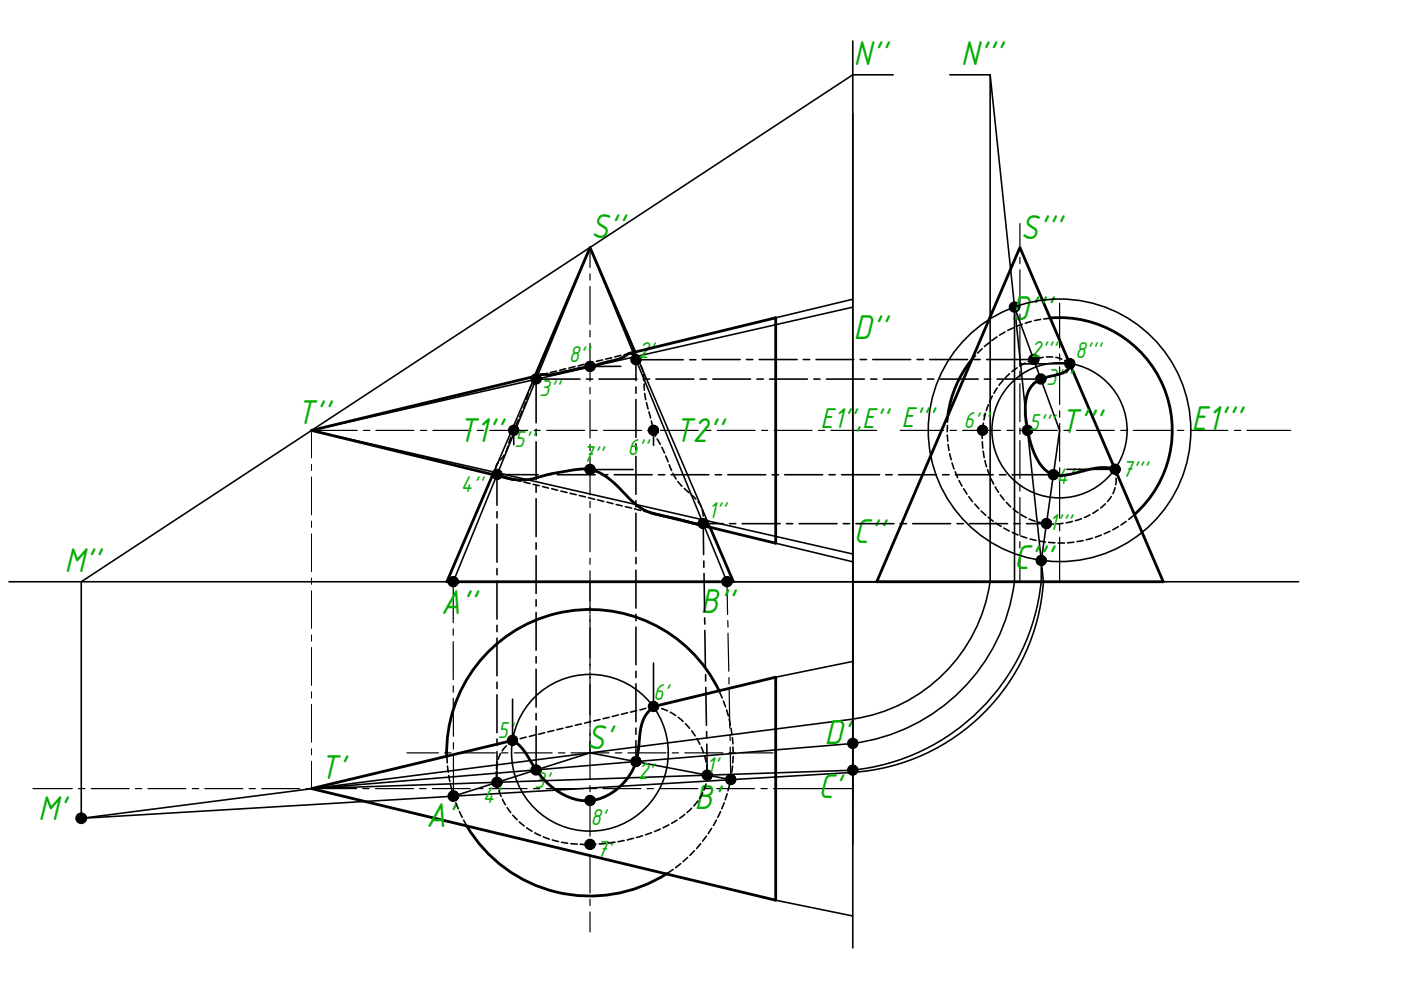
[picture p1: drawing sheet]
<svg xmlns="http://www.w3.org/2000/svg" width="297mm" height="210mm" viewBox="0 0 297 210" stroke-linecap="round" stroke-linejoin="round" font-family="sans-serif">
<!-- layer: 0 -->
<g fill="none" stroke="#000" stroke-width=".34">
<path d="M180.8 8.7v114.6h-178.9M189.4 15.9h-8.6l-163.6 107.4v50.2l163.6-21M201.4 15.9h8.5l11.3 107.4a43.4 43.4 0 0 1-40.4 40.5l-163.6 9.7M209.9 15.9v107.4M180.8 24.1v176.9M113.4 79.8l-8.9 20.8M116 79.1l-1 .3M118 78.7l-1.3 .3M119.9 78.2l-1.2 .3M121.9 77.7l-1.3 .3M123.9 77.2l-1.3 .4M125.8 76.8l-1.3 .3"/>
<path d="M127.8 76.3l-1.4 .3M129.7 75.8l-1.3 .3M131.7 75.3l-1.4 .4M133.4 75l-1.1 .2M134.6 74.6l15.9 37.2M134.8 76.3l.7 .6M135.8 77.5l.5 1.3M136.4 79.4l.2 1.4M180.8 65.1l-114.8 26.2 114.8 26.2M180.8 63.4l-16.3 4M206.8 75.4l-.8 1M208.2 73.9l-.9 1"/>
<path d="M209.8 72.6l-1.1 .9M211.4 71.4l-1.1 .8M213.1 70.4l-1.2 .7M214 79.2l-.9 1M214.9 69.5l-1.2 .5M215.6 78l-1.1 .8M216.7 68.7l-1.2 .5M217.4 77l-1.2 .6M218.7 68.1l-1.3 .4M219.2 76.2l-1.2 .5M220.6 67.7l-1.3 .3M221.2 75.8l-1.3 .2"/>
<path d="M221.9 75.7h1.3M222.7 67.5l-1.4 .1M223.9 75.8l1.2 .3M225.7 76.4l1.1 .7M105.2 99.9l.2 .7M105.7 98l-.5 .7-.1 .5M106.9 96.5l-.8 1M107.7 94.6l-.5 1.3M108.3 92.7l-.4 1.3M109.1 90.8l-.5 1.3M109.9 89l-.5 1.2M110.7 87.2l-.5 1.2"/>
<path d="M111.5 85.3l-.5 1.2M112 83.3l-.4 1.4M112.8 81.5l-.6 1.2M113.7 80.4l-.5 .6M136.6 81.4v1.3M136.7 83.4l.2 1.3M137.1 85.4l.3 1.3M137.6 87.3l.3 1.3M138.1 89.3l.3 1.3M138.5 91.2l.5 1.3M139.3 93.1l.7 1.1M140.3 94.8l.6 1.2"/>
<path d="M141.1 96.7l.5 1.2M141.9 98.5l.5 1.3M200.8 92.2l.2 1.3M200.9 90.2l-.1 1.4M201 94.2l.2 1.3M201.1 87.9l-.2 1.6M201.3 96.2l.4 1.3M201.8 98.2l.5 1.2M208.3 91.7l-.1 1.3M208.3 93.7l.1 1.3M208.4 95.7l.3 1.3M208.5 89.7l-.2 1.3"/>
<path d="M208.8 97.6l.4 1.4M208.9 87.7l-.3 1.3M209.4 99.6l.4 1.2M209.6 85.8l-.5 1.3M210.4 84l-.6 1.2M211.4 82.2l-.7 1.2M212.6 80.7l-.8 1M236.4 99.5l.2 1.3M109 101.7l1.4 .4M111.1 102.2l1.3 .3M113 102.7l1.3 .3M115 103.2l1.3 .3"/>
<path d="M117 103.6l1.2 .4M118.9 104.1l1.3 .3M120.9 104.6l1.3 .3M122.8 105.1l1.3 .3M124.8 105.5l1.3 .4M126.7 106l1.3 .3M128.7 106.5l1.3 .3M130.6 107l1.3 .3M132.6 107.4l1.3 .3M134.5 107.9l1.3 .3M136.5 108.4l1.5 .3M142.7 100.4l.6 1.1"/>
<path d="M143.7 102.1l.9 1M145.1 103.6l1 .9M146.6 104.9l.9 .9M148 106.3l.7 1.2M148.9 108.1l.2 1.3M149.1 110.1v.9M164.5 115.2l16.3 3.9M202.5 100l.5 1.3M203.3 101.9l.7 1.2M204.3 103.6l.7 1.2M205.4 105.3l.8 1.1M206.7 106.9l.9 1"/>
<path d="M208 108.4l1 .8M209.5 109.7l1.1 .8M210.1 101.5l.6 1.1M211 103.2l.7 1.2M211.1 110.9l1.2 .7M212.1 104.9l.8 1.1M212.8 112l1.2 .6M213.4 106.5l.9 1M214.6 112.9l1.3 .5M214.8 107.9l1.1 .8M216.4 109.1l1.2 .7M216.5 113.7l1.2 .4"/>
<path d="M218.2 110.1l1.3 .4M218.4 114.3l1.3 .3M220.1 110.7l1.3 .2M220.3 114.7l1.4 .2M222 111l1.4 .1M222.3 115l1.3 .1M224.3 115.1h1.4M225.4 110.9l-1.3 .2M227.4 110.6l-1.3 .3M227.7 115l-1.3 .1M229.3 110l-1.3 .4M229.7 114.6l-1.4 .2"/>
<path d="M231.1 109.2l-1.2 .5M231.6 114.1l-1.3 .4M232.8 108.1l-1.1 .7M233.5 113.4l-1.3 .5M234.4 106.8l-1 .9M235.3 112.6l-1.2 .6M235.6 105.3l-.8 1M236.4 103.4l-.4 1.3M236.6 101.4v1.4M237.1 111.7l-1.2 .6M238.8 110.6l-1.1 .7M240.5 109.1l-1.2 1"/>
<path d="M96.1 123.3l29-70.8 29 70.8M180.8 123.3h94.5M209.9 123.3a34.4 34.4 0 0 1-29.1 29.2M106.1 159.8l-.5 1.2M107.4 158.1l-.9 1.1M109.6 156.7l-.9 .3-.9 .7M111.5 156.3l-1.2 .3M113.5 155.8l-1.3 .4M115.5 155.3l-1.3 .4M117.4 154.9l-1.3 .3M119.4 154.4l-1.3 .3M121.3 154l-1.3 .2"/>
<path d="M123.3 153.5l-1.3 .3M125.2 153l-1.2 .3M127.2 152.6l-1.3 .3M129.2 152.1l-1.4 .3M131.1 151.6l-1.3 .3M133.1 151.1l-1.4 .4M135 150.7l-1.3 .3M136.9 150.2l-1.2 .3M137.6 150.1l1-.3 1 .3M140.3 150.2l1.2 .5M142.1 151l1.2 .7M143.8 152.1l1 .9"/>
<path d="M145.3 153.4l.9 1M146.6 155l.8 1M147.7 156.6l.7 1.2M148.7 158.4l.5 1.2M152.4 146.5l.7 1.5M153.4 148.6l.4 1.3M154.1 150.5l.3 1.3M154.6 152.4l.3 1.3M155 154.4l.2 1.3M155.3 156.4l.1 1.3M155.4 158.4v1.4M180.8 140.2l-16.3 3.4"/>
<path d="M94.7 160.3l.1 1.4M94.9 162.4l.1 1.3M95.1 164.4l.3 1.3M95.5 166.4l.3 1.3M96 168.3l.4 1.3M96.6 170.2l.6 1.3M97.4 172.1l.6 1.2M98.3 173.9l.7 1.2M105.2 163.6l.1 1.4M105.3 165.6l.3 1.3M105.5 161.7l-.3 1.3M105.8 167.6l.5 1.3"/>
<path d="M106.5 169.4l.6 1.2M107.5 171.2l.8 1.1M108.7 172.8l.9 1M110.1 174.3l1 .8M111.7 175.5l1.1 .8M113.4 176.6l1.2 .6M115.2 177.4l1.3 .5M117.1 178.1l1.3 .3M119 178.6l1.4 .2M121 178.9l1.4 .1M123 179l1.4 .1M126.4 179l-1.3 .1"/>
<path d="M128.4 178.8l-1.4 .1M130.4 178.5l-1.4 .3M132.3 178.2l-1.3 .3M134.3 177.7l-1.3 .4M136.2 177.2l-1.2 .4M138.1 176.6l-1.2 .4M140 175.8l-1.2 .5M141.8 174.9l-1.2 .6M143.6 173.9l-1.2 .7M145.2 172.7l-1.1 .8M146.6 171.4l-.9 .9M148 169.8l-.9 1.1"/>
<path d="M148.5 178.9l-.8 1M149 168.1l-.7 1.2M149.4 160.3l.3 1.3M149.7 166.2l-.4 1.3M149.8 177.3l-.8 1M149.8 162.2l.1 1.4M149.9 164.2l-.1 1.4M150.9 175.6l-.7 1.1M151.9 173.9l-.6 1.1M152.8 172.1l-.6 1.2M153.5 170.2l-.5 1.3M154.2 168.3l-.4 1.3"/>
<path d="M154.7 166.4l-.4 1.3M154.9 165.3l-29.8-5.7-29 9.2M155.1 164.4l-.3 1.3M155.3 162.4l-.1 1.3M155.4 160.4v1.3M180.8 163.3a44.8 44.8 0 0 0 40-40v-4.4l3.9-27.6-9.6-26.2v58.2a39.6 39.6 0 0 1-34.3 34.3l-114.8 9.6 114.8-3.9M142.7 184.3l-1.4 1M144.3 183.1l-1 .9M145.8 181.8l-1 .9M147.2 180.4l-.9 .9M164.5 190.9l16.3 3.3"/>
<circle cx="224.6" cy="91.2" r="27.8"/>
<circle cx="224.6" cy="91.2" r="14.3"/>
<circle cx="125.1" cy="159.6" r="16.6"/>
</g>
<path d="M180.8 119.1v21.1M155.5 123.3h69.2" fill="none" stroke="#000" stroke-width=".3"/>
<path d="M216.2 52.5l30.4 70.8h-60.7zM115 79.4l-49 11.9 43 10.4M133.4 75l31.1-7.6v47.8l-26.5-6.5M134.6 74.6l-9.5-22.1-11.7 27.3M134.8 76.3l-.6-1.1-.3-.3h-.3l-2.4 1.2-5.6 1.5-2.6 .4-5.7 1.4h-2.6l-1 1M205.9 76.4a23.9 23.9 0 0 0-4.9 11.5M222.6 67.4a23.9 23.9 0 0 1 24 14.4 23.9 23.9 0 0 1-6.1 27.3M226.8 77.1l-.2 1-1 .8-1.2 .5-3.6 .9-1.3 .8-.8 .8-.8 1.4-.5 2.5 .2 3.7 .7 3.8 1.2 3.2 1 1.9 1 1.2 1 .7 1.2 .4 1.5 .1 1.2-.1 6.4-1.5 1.8-.1 1.8 .4M104.5 100.6l-9.8 22.7h60.8l-5-11.5-11.7-2.8-2.1-.8-2.3-1.6-4.6-4.5-1.4-1.1-1.7-1-2.1-.5-2.5 .1-5 .8-4 1.1-1.8 .3-2.8-.2-3.1-1M152.5 146.4a30.4 30.4 0 0 0-34.5-16.3 30.4 30.4 0 0 0-23.3 30.2M66 167.2l42.7-10.2 1.4 1 1.1 1.2 2.2 3.7 1.5 2 1.3 1.2 1.7 1.4 2.4 1.4 1.7 .6 1.8 .3 2.4-.2 1.6-.5 2.3-1.2 2.1-1.9 1.3-1.6 .9-1.6 .6-1.8 .4-2.1 .3-3.7 .5-2.1 .7-1.6 1.7-1.7 25.9-6.2v47.3zM98.9 175.1a30.4 30.4 0 0 0 42.4 10.2" fill="none" stroke="#000" stroke-width=".59"/>
<g fill="none" stroke="#000" stroke-width=".25">
<path d="M125.1 52.5v4.2M125.1 58.1v1.3M216.2 47.4v5.8M216.2 54.6v1.3M216.2 57.2v8.1M125.1 60.7v8.1M125.1 70.1v1.3M125.1 72.8v8M216.2 66.6v1.4M216.2 69.3v8M216.2 78.7v1.3M224.7 64.3v9.4"/>
<path d="M224.7 75v1.4M224.7 77.8v8M66 91.3h9.7M77 91.3h1.4M79.7 91.3h8.1M89.1 91.3h1.4M91.8 91.3h8M101.2 91.3h1.3M103.8 91.3h8.1M113.2 91.3h1.4M115.9 91.3h8.1M125.1 82.2v1.3"/>
<path d="M125.1 84.8v8.1M125.1 94.2v1.4M125.1 96.9v8M125.3 91.3h1.3M128 91.3h8M137.3 91.3h1.4M140 91.3h8M149.4 91.3h1.3M152.1 91.3h8M161.5 91.3h1.3M164.1 91.3h8.1M173.5 91.3h1.3"/>
<path d="M176.2 91.3h9.7M190.8 91.3h9.3M201.4 91.3h1.4M204.1 91.3h8M213.5 91.3h1.3M216.2 91.3h8M216.2 81.4v8M216.2 90.7v1.4M216.2 93.4v8.1M224.7 87.1v1.4M224.7 89.8v8M224.7 99.2v1.3"/>
<path d="M225.6 91.3h1.3M228.2 91.3h8.1M237.6 91.3h1.3M240.3 91.3h8M249.6 91.3h1.4M252.3 91.3h8.1M261.7 91.3h1.4M264.4 91.3h9.2M125.1 106.3v1.3M125.1 109v8M125.1 118.3v1.4M216.2 102.8v1.3"/>
<path d="M216.2 105.5v8M216.2 114.8v1.4M216.2 117.5v5.8M224.7 101.8v8.1M224.7 111.2v1.4M224.7 113.9v9.4M96.1 123.3v8.7M96.1 133.3v1.4M96.1 136v8.1M125.1 121v9.1M125.1 130.4v11.7M154.1 123.3l.2 7"/>
<path d="M154.3 131.6v1.4M154.3 134.3l.2 8M86.3 159.6h6.7M94.3 159.6h1.3M96.1 148.1v8M96.1 145.4v1.4M96.1 157.5v1.3M97 159.6h8M106.3 159.6h1.4M109.1 159.6h8M118.4 159.6h1.4M121.1 159.6h8"/>
<path d="M125.1 142.4v11.8M125.1 154.5v10.7M130.5 159.6h1.3M133.1 159.6h8.1M142.5 159.6h1.3M145.2 159.6h8M154.6 159.6h1.3M154.6 143.7v1.3M154.6 146.3l.1 8.1M154.8 155.7v1.3M154.8 158.4l.1 6.9M157.3 159.6h6.6"/>
<path d="M7 167.2h8.3M16.6 167.2h1.4M19.3 167.2h8.1M28.7 167.2h1.4M31.4 167.2h8M40.8 167.2h1.3M43.4 167.2h8.1M52.8 167.2h1.3M55.5 167.2h8M64.9 167.2h1.3M67.6 167.2h8M76.9 167.2h1.4"/>
<path d="M79.6 167.2h8.1M89 167.2h1.3M91.7 167.2h8M96.1 160.1v8.7M101 167.2h1.4M103.7 167.2h8.1M113.1 167.2h1.3M115.8 167.2h8M125.1 166.6v1.3M125.1 169.2v8.1M125.1 178.6v1.3M125.2 167.2h1.3"/>
<path d="M127.8 167.2h8.1M137.2 167.2h1.4M139.9 167.2h8.1M149.3 167.2h1.3M152 167.2h8M161.3 167.2h1.4M164 167.2h16.8M125.1 181.3v8M125.1 190.7v1.3M125.1 193.4v4.2"/>
</g>
<!-- layer: 0 -->
<path d="M180.8 123.3v17.8" fill="none" stroke="#000" stroke-width=".25"/>
<g fill="none" stroke="#000" stroke-width=".21">
<path d="M66 91.3v5.8M66 98.5v1.3M66 101.1v8.1M66 110.5v1.3M66 113.2v8M66 122.5v1.4M66 125.3v8M66 134.6v1.4M66 137.3v8M66 146.7v1.3M66 149.3v8.1M66 158.7v1.3"/>
<path d="M66 161.4v5.8"/>
</g>
<!-- layer: 0 -->
<circle cx="17.2" cy="173.5" r=".17" fill="#000"/>
<g fill="none" stroke="#000" stroke-width="2.1">
<circle cx="125.1" cy="77.7" r=".15"/>
<circle cx="134.8" cy="76.2" r=".15"/>
<circle cx="215.1" cy="65.1" r=".15"/>
<circle cx="219.2" cy="76.2" r=".15"/>
<circle cx="226.8" cy="77.1" r=".15"/>
<circle cx="108.9" cy="91.2" r=".15"/>
<circle cx="113.6" cy="80.4" r=".15"/>
<circle cx="125.1" cy="99.5" r=".15"/>
<circle cx="138.5" cy="91.2" r=".15"/>
<circle cx="208.3" cy="91.2" r=".15"/>
<circle cx="217.8" cy="91.2" r=".15"/>
<circle cx="220.7" cy="80.4" r=".15"/>
<circle cx="236.4" cy="99.5" r=".15"/>
<circle cx="105.3" cy="100.6" r=".15"/>
<circle cx="149.1" cy="111" r=".15"/>
<circle cx="220.7" cy="118.8" r=".15"/>
<circle cx="221.8" cy="111" r=".15"/>
<circle cx="223.3" cy="100.6" r=".15"/>
<circle cx="96.1" cy="123.3" r=".15"/>
<circle cx="154.1" cy="123.3" r=".15"/>
<circle cx="108.6" cy="157" r=".15"/>
<circle cx="138.5" cy="149.8" r=".15"/>
<circle cx="180.8" cy="157.6" r=".15"/>
<circle cx="17.2" cy="173.5" r=".19"/>
<circle cx="96.1" cy="168.8" r=".19"/>
<circle cx="105.3" cy="165.9" r=".15"/>
<circle cx="113.6" cy="163.2" r=".15"/>
<circle cx="125.1" cy="179" r=".15"/>
<circle cx="125.1" cy="169.7" r=".15"/>
<circle cx="134.8" cy="161.5" r=".15"/>
<circle cx="149.9" cy="164.3" r=".15"/>
<circle cx="154.9" cy="165.3" r=".15"/>
<circle cx="180.8" cy="163.3" r=".15"/>
</g>
<g fill="none" stroke="#000" stroke-width=".34">
<path d="M131.6 77.7h-6.5M144.9 76.3h-10.1v4.4M146.2 76.3h1.3M148.9 76.2h8M158.2 76.2h1.4M161 76.2h8M170.3 76.2h1.4M173 76.2h8M182.4 76.2h1.3M185 76.2h8.1M194.4 76.2h1.4M197.1 76.2h8"/>
<path d="M206.5 76.2h1.3M209.2 76.2h10M226.8 77.1l-10.6 .1M108.9 91.3v3M113.7 91v1.4M113.7 93.7v8M123 80.4h-9.3v9.2M124.3 80.4h1.3M125.1 99.6h9.1M127 80.4h8M134.8 82v1.4M134.8 84.7v8"/>
<path d="M134.8 94.1v1.3M134.8 96.8v8M136.4 80.4h1.3M138.6 91.3v3.1M139.1 80.4h8M148.4 80.4h1.4M151.1 80.4h8M160.5 80.4h1.3M163.2 80.4h8M172.6 80.4h1.3M175.2 80.4h8.1M184.6 80.4h1.3"/>
<path d="M187.3 80.4h8M196.6 80.4h1.4M199.3 80.4h8.1M208.7 80.4h1.4M211.4 80.4h9.3M226.2 99.5h10.2M105.4 108.5v1.3M105.4 111.2v8M113.7 103.1v1.3M113.7 105.7v8.1M113.7 115.1v1.3M113.7 117.8v8"/>
<path d="M114.1 100.7l-8.7-.1v6.5M115.5 100.7h1.3M118.2 100.7h8M127.5 100.7h1.4M130.2 100.7h8.1M134.8 106.2v1.3M134.8 108.8v8.1M134.8 118.2v1.3M139.6 100.7h1.3M142.3 100.7h8M149.2 118.9v1.4M151.6 100.7h1.4"/>
<path d="M153.3 111h-4.2l.1 6.6M154.3 100.7h8M154.7 111h1.3M157.4 111h8M163.7 100.7h1.4M166.4 100.7h8M166.8 111h1.3M169.4 111h8.1M175.8 100.7h1.3M178.4 100.7h8.1M178.8 111h1.3M181.5 111h8"/>
<path d="M187.8 100.7h1.3M190.5 100.7h8M190.8 111h1.4M193.5 111h8M199.9 100.7h1.3M202.6 100.7h8M202.9 111h1.4M205.6 111h8M211.9 100.7h1.4M214.6 100.7h8.8M215 111h1.3M217.6 111h4.3"/>
<path d="M105.4 120.6v1.3M105.4 123.2v8.1M105.4 132.6v1.3M105.4 135.3v8M113.7 127.2v1.3M113.7 129.9v8M113.7 139.2v1.4M134.8 120.9v8M134.8 130.2v1.4M134.8 133v8M149.3 121.6l.1 8.1M149.4 131v1.3"/>
<path d="M149.4 133.7l.2 8M105.4 144.6v1.4M105.4 147.3v8M105.4 156.7v1.4M105.4 159.4v6.5M108.7 148.2v8.8M113.7 141.9v8M113.7 151.3v1.3M113.7 154v9.3M134.8 142.3v1.4M134.8 145v8M134.8 154.4v1.3"/>
<path d="M134.8 157v4.5M138.6 140.6v9.2M149.6 143v1.4M149.6 145.7l.2 8.1M149.8 155.1v1.3M149.9 157.8v6.6"/>
</g>
<g font-size="7.9" fill="#00ad00">
<text x="181" y="13.8">N''</text>
<text x="203.8" y="13.7">N'''</text>
<text x="125.3" y="50.4">S''</text>
<text x="216.4" y="50.7">S'''</text>
<text x="181" y="71.9">D''</text>
<text x="214.3" y="67.8">D'''</text>
<text x="62.9" y="89.9">T''</text>
<text x="97.1" y="93.7">T1''</text>
<text x="143" y="93.7">T2''</text>
<text x="224.9" y="91.7">T'''</text>
<text x="252.6" y="91.1">E1'''</text>
<text x="181" y="115.1">C''</text>
<text x="13.7" y="121.3">M''</text>
<text x="214.9" y="120.6">C'''</text>
<text x="93.5" y="130.2">A''</text>
<text x="148.5" y="130">B''</text>
<text x="124.4" y="158.8">S'</text>
<text x="174.8" y="157.7">D'</text>
<text x="67.8" y="165.1">T'</text>
<text x="8.1" y="173.9">M'</text>
<text x="147.2" y="171.5">B'</text>
<text x="173.4" y="169.1">C'</text>
<text x="90.4" y="175.3">A'</text>
</g>
<text font-size="6.5" fill="#00ad00" x="174" y="90.8">E1'',E'' E'''</text>
<g font-size="5.2" fill="#00ad00">
<text x="120.6" y="76.7">8''</text>
<text x="135.3" y="75.9">2'</text>
<text x="218.6" y="75.6">2''' 8'''</text>
<text x="221.8" y="81.7">3'''</text>
<text x="114.3" y="84">3''</text>
<text x="109" y="94.9">5''</text>
<text x="204.3" y="90.8">6'''</text>
<text x="218.1" y="91.3">5'''</text>
<text x="123.5" y="98">7''</text>
<text x="133.1" y="96.5">6''</text>
<text x="237.8" y="101.2">7'''</text>
<text x="97.7" y="104.3">4''</text>
<text x="223.9" y="102.7">4'''</text>
<text x="150.2" y="109.8">1''</text>
<text x="222.4" y="112.3">1'''</text>
<text x="138.5" y="148.4">6'</text>
<text x="105.5" y="156.4">5'</text>
<text x="113.3" y="167">3'</text>
<text x="135.3" y="165.1">2'</text>
<text x="149.7" y="163.9">1'</text>
<text x="102.3" y="170.2">4'</text>
<text x="125.2" y="174.9">8'</text>
<text x="126.5" y="181.7">7'</text>
</g>
</svg>
